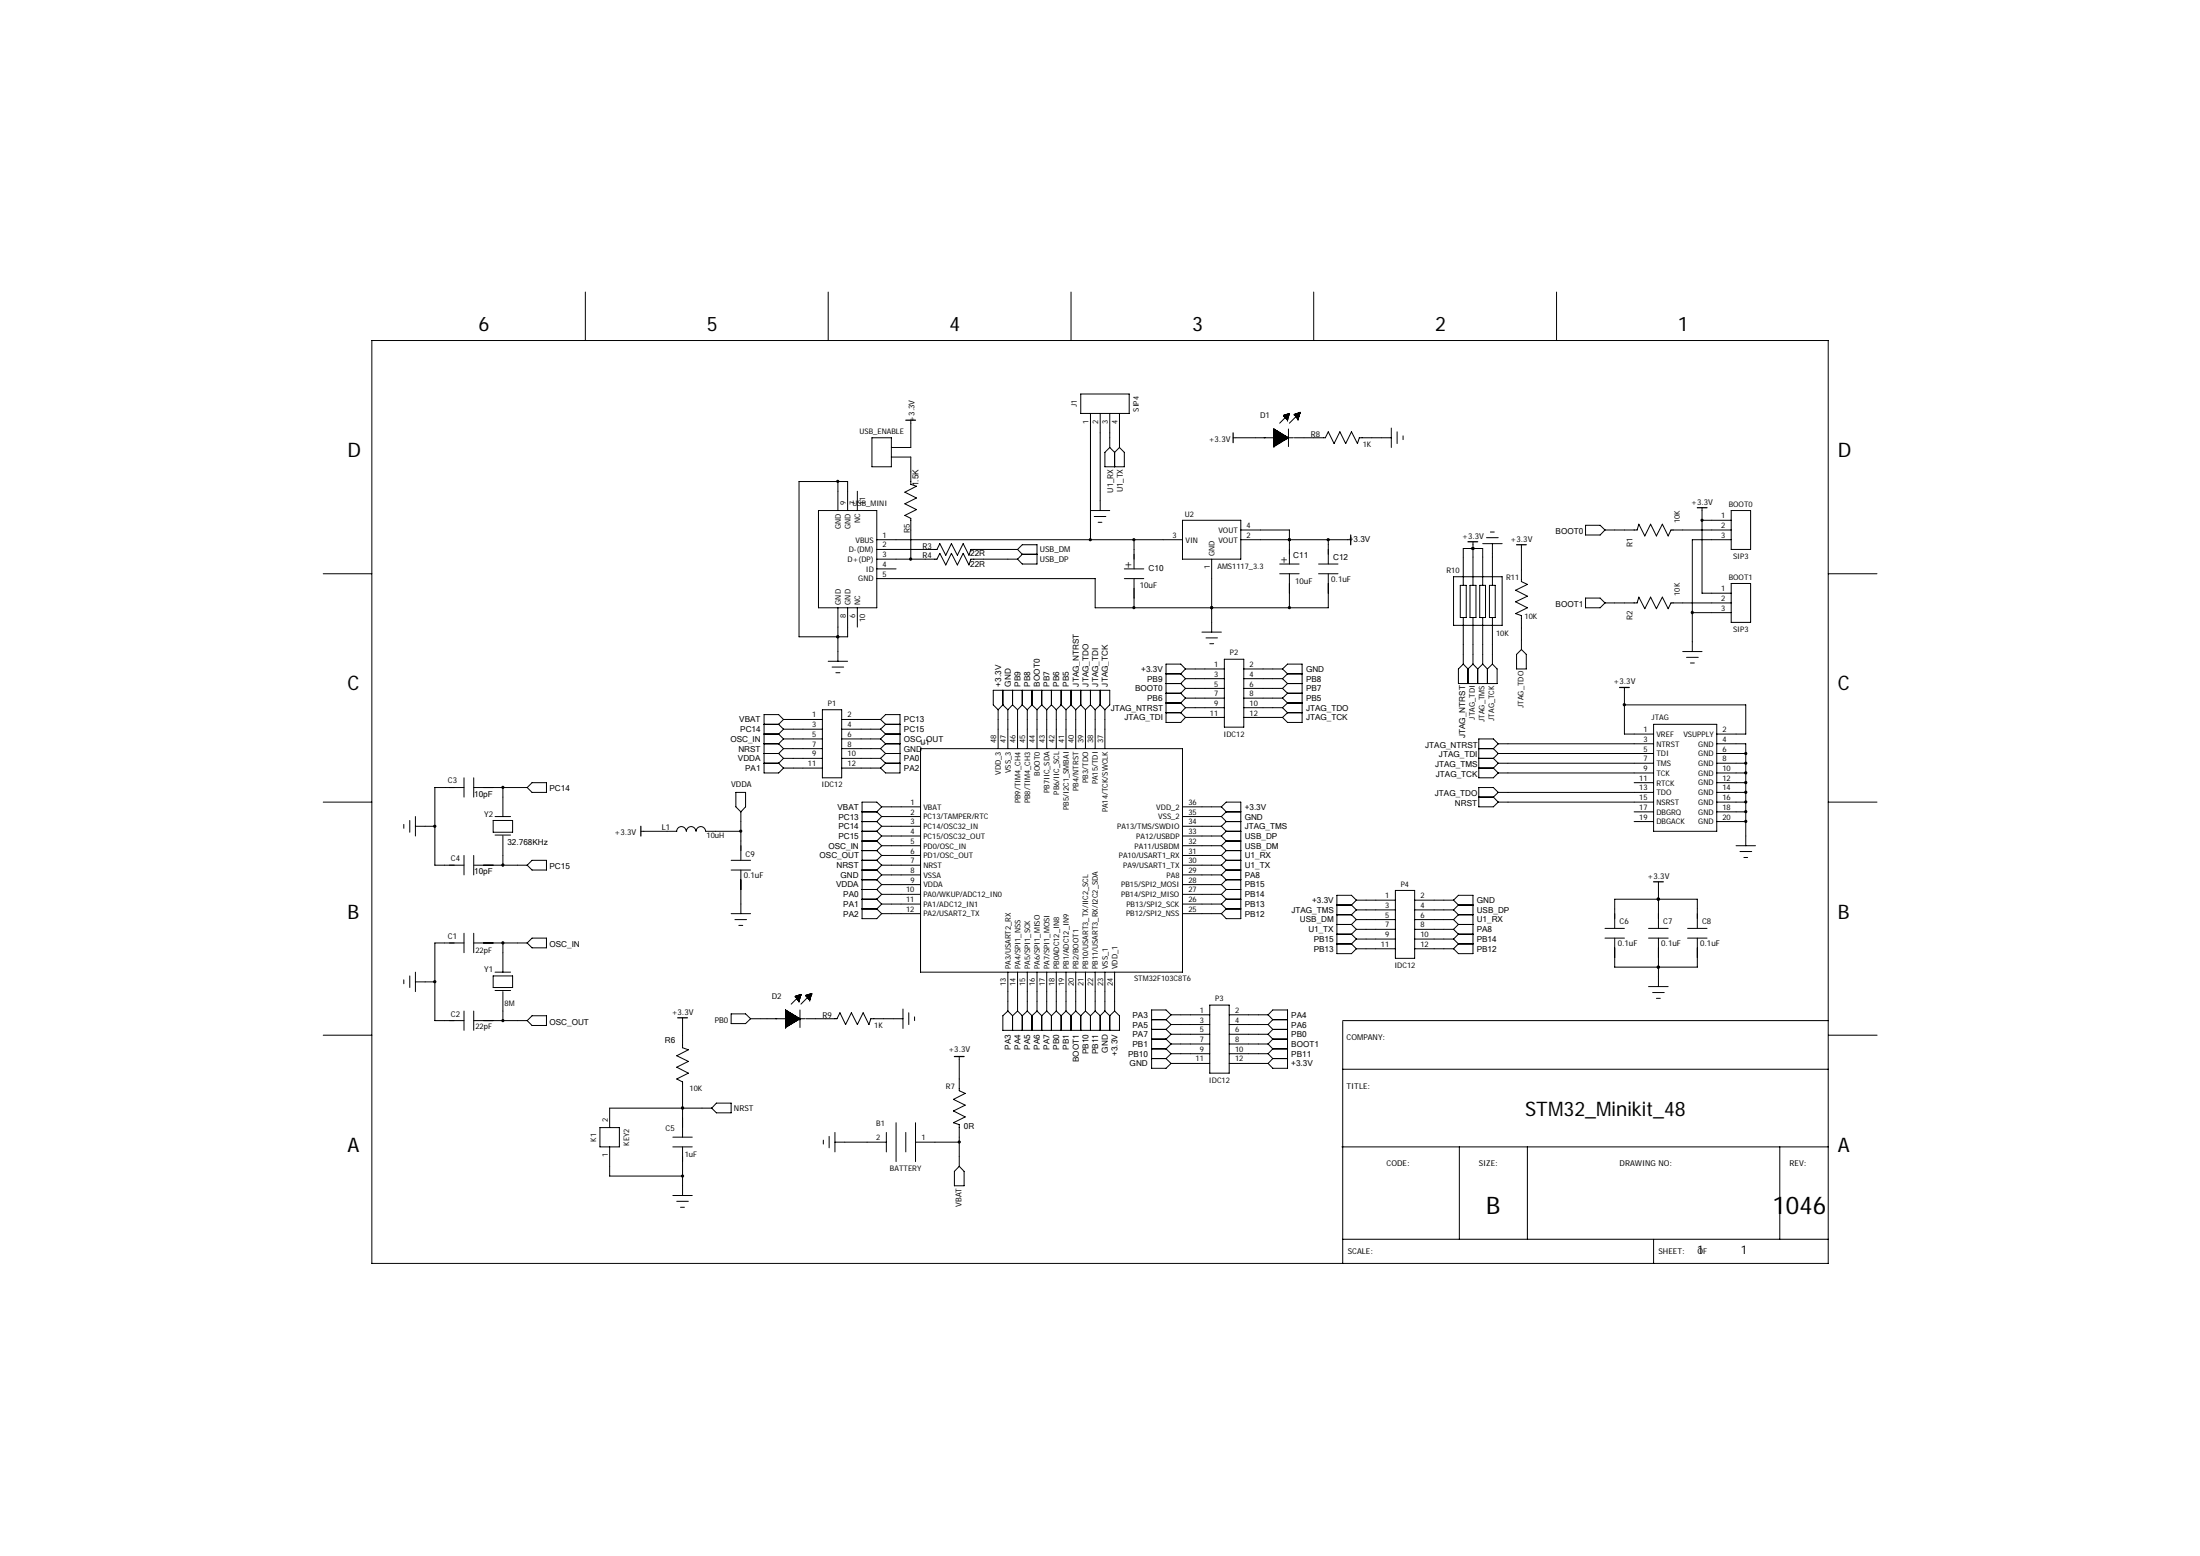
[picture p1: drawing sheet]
<svg xmlns="http://www.w3.org/2000/svg" width="297mm" height="210mm" viewBox="0 0 297 210" stroke-linecap="round" stroke-linejoin="round" font-family="sans-serif">
<g fill="none" stroke="#000" stroke-width=".14">
<path d="M79 39.4v6.6M111.8 39.4v6.6M144.6 39.4v6.6M177.4 39.4v6.6M210.2 39.4v6.6M50.2 46h196.6v124.5h-196.6zM117.7 59.1h2.7v3.9h-2.7zM123 56.7v3.7h-2.6M145.9 53.2h6.6v2.6h-6.6zM147.2 55.8v17M148.5 55.8v13.1M149.8 55.8v4.6"/>
<path d="M151.1 55.8v4.6M166.5 59.1h8.1M172 57.9h.1M172 57.9v2.4M172 60h.4M172 58.3h.7v1.6h-.7M172 59.7h.9M172 59.6h1.1M172 58.7h1.3v.8h-1.3M172 59.3h1.5M172 59.2h1.8M172 57.9l2 1.2"/>
<path d="M172 58.9h1.7M172 58.8h1.5M172 58.5h1.1M172 58.4h.9M172 58.1h.4M172 58h.2M172.1 58v2.2M172.3 58v2.1M172.4 58.1v1.9M172.5 58.2v1.7M172.8 58.4v1.4M172.9 58.4v1.3"/>
<path d="M173 58.5v1.1M173.2 58.6v.9M173.3 56h.1M173.3 56l.4 .6M173.3 56h.7M173.4 56.2h.6M173.4 56v.2M173.4 58.8v.6M173.5 56.3h.5M173.6 55.9v.5M173.6 58.8v.5M173.6 56.5h.3"/>
<path d="M173.7 58.9v.3M173.7 56.6l.1 .1M173.7 56.6h.2M173.8 56.7h.1M173.8 55.9v.8M173.8 59v.2M174 59.1h.1M174 55.8v.5M174 57.9v2.4M174 59.1l-2 1.2M174.1 55.9h-.4v.7M174.1 55.8h.1"/>
<path d="M174.1 55.8l-1.3 1.3M174.1 55.8l-.8 .2M174.1 55.8l-.3 .9M174.7 55.9h.1M174.7 59.1h4.2l.4-.8 .8 1.6 .8-1.6 .8 1.6 .8-1.6 .8 1.6 .2-.8h4.4M174.7 55.9h.8M174.7 55.9l.5 .6M174.8 56h.6M174.9 55.9v.2M174.9 56.2h.5M175 56.3h.4M175 55.8v.5"/>
<path d="M175.2 56.5h.1M175.2 56.5l.1 .1M175.3 56.6h.1M175.3 55.8v.8M175.4 55.8l-1.3 1.3M175.4 55.7v.5M175.5 55.8h-.3v.7M175.5 55.6h.1M175.5 55.6l-.8 .3M175.5 55.6l-.2 1M187.9 57.8v2.6M188.6 58.3v1.6"/>
<path d="M189.4 58.8v.5M43.6 77.4h6.6M110.5 68.9h7.9v13.1h-7.9zM113.1 65v3.9M114.4 68.9v-3.9h-6.5v20.9h6.5v-3.9M115.8 66.3v2.6M118.4 72.8h34.7M118.4 78.1h29.5v3.9h15.7M118.4 74.1h8.1l.4-.7 .8 1.5 .8-1.5 .8 1.5 .7-1.5 .8 1.5 .3-.8h6.3M118.4 76.8h2.6M118.4 75.5h8.1l.4-.8 .8 1.5 .8-1.5 .8 1.5 .7-1.5 .8 1.5 .3-.7h6.3M120.4 61.7h2.6v3.7l.7 .2-1.5 .8 1.5 .8-1.5 .8 1.5 .8-1.5 .8 .8 .4v5.5"/>
<path d="M137.4 74.1l.6-.6h2v2.6h-2l-.6-.6M137.4 74.1l.6 .7M138 74.8h2M138 74.8l-.6 .7M147.2 68.9h2.6M147.7 69.7h1.6M148.3 70.5h.5M149.8 60.4l-.6 .6v2h2.6v-2l-.7-.6M149.8 60.4l.7 .6M150.5 61v2M151.1 60.4l-.6 .6M151.8 76.8h2.6"/>
<path d="M151.8 78.1h2.6M153.1 72.8h6.6M153.1 72.8v4M153.1 78.1v3.9M159.7 70.2h7.8v5.3h-7.8zM163.6 75.5v9.8M167.5 71.5h6.6v4.6M167.5 72.8h14.9M172 60.3h.1M172 60.1h.2M172.8 77.4h2.6M172.8 76.1h2.6"/>
<path d="M174.1 77.4v4.6M178 77.4h2.7M178 76.1h2.7M179.3 77.4v4.6h-15.7M179.3 72.8v3.3M196.3 77.8h6.5v6.6h-6.5zM197.2 79h.8v4.3h-.8zM197.6 79v-5h2.6v5M198.5 79h.8v4.3h-.8zM198.9 73.1v5.9M199.8 79h.8v4.3h-.8zM200.2 73.4h2.6"/>
<path d="M200.7 72.6h1.6M201.1 79h.8v4.3h-.8zM201.2 71.8h.6M201.5 73.4v5.6M205.4 73.5v5l.8 .4-1.6 .8 1.6 .8-1.6 .7 1.6 .8-1.6 .8 .8 .3v4.6M214.1 70.9h1.9l.7 .6-.7 .7h-1.9zM216.7 71.5h4.3l.3-.8 .8 1.6 .8-1.6 .7 1.6 .8-1.6 .8 1.6 .4-.8h8.1M229.8 68.5v11.6h3.9M229.8 70.2h3.9M233.7 78.7h2.7v5.3h-2.7zM233.7 68.9h2.7v5.2h-2.7zM233.7 72.8h-5.2v15.1"/>
<path d="M246.8 77.4h6.6M103.2 97.7h1.9M103.2 99.1h1.9M105.1 97.7l.7 .7M105.1 99.1l.7 .6M105.8 97.1l-.7-.7h-1.9v7.9h1.9l.7-.6M105.8 97.1h5.2M105.8 98.4h5.2M105.8 99.7h5.2M105.8 97.1l-.7 .6M105.8 98.4l-.7 .7M105.8 99.7l-.7 .7"/>
<path d="M111 95.8h2.6v9.2h-2.6zM111.8 89.2h2.6M112.3 90h1.6M112.9 90.8h.5M113.1 82v7.2M113.6 97.1h5.3M113.6 98.4h5.3M113.6 99.7h5.3M115.8 82v2.6M118.9 97.1l.7-.7h1.9v7.9h-1.9l-.7-.6M118.9 97.1l.7 .6M118.9 98.4l.7 .7"/>
<path d="M118.9 99.7l.7 .7M119.6 97.7h1.9M119.6 99.1h1.9M119.6 97.7l-.7 .7M119.6 99.1l-.7 .6M134.8 95.8v5.2M134.8 95.8l-.7-.7v-1.9h15.7v1.9l-.6 .7M135.4 95.1l-.6 .7M135.4 93.2v1.9M135.4 95.1l.7 .7M136.1 95.8v5.2M136.7 95.1l-.6 .7"/>
<path d="M136.7 93.2v1.9M136.7 95.1l.7 .7M137.4 95.8v5.2M138 95.1l-.6 .7M138 93.2v1.9M138 95.1l.7 .7M138.7 95.8v5.2M139.3 95.1l-.6 .7M139.3 93.2v1.9M139.3 95.1l.7 .7M140 95.8v5.2M140.6 95.1l-.6 .7"/>
<path d="M140.6 93.2v1.9M140.6 95.1l.7 .7M141.3 95.8v5.2M142 95.1l-.7 .7M142 93.2v1.9M142 95.1l.6 .7M142.6 95.8v5.2M143.3 95.1l-.7 .7M143.3 93.2v1.9M143.3 95.1l.6 .7M143.9 95.8v5.2M144.6 93.2v1.9"/>
<path d="M144.6 95.1l-.7 .7M144.6 95.1l.6 .7M145.2 95.8v5.2M145.9 93.2v1.9M145.9 95.1l-.7 .7M145.9 95.1l.7 .7M146.6 95.8v5.2M147.2 93.2v1.9M147.2 95.1l-.6 .7M147.2 95.1l.7 .7M147.9 95.8v5.2M148.5 93.2v1.9"/>
<path d="M148.5 95.1l-.6 .7M148.5 95.1l.7 .7M149.2 95.8v5.2M157.4 90.9h2M157.4 92.2h2M157.4 93.6h2M157.4 94.9h2M157.4 96.2h2M159.4 90.9l.7 .7M159.4 92.2l.7 .7M159.4 93.6l.7 .6M159.4 94.9l.7 .6"/>
<path d="M159.4 96.2l.7 .6M160.1 90.3h5.2M160.1 91.6h5.2M160.1 92.9h5.2M160.1 94.2h5.2M160.1 95.5h5.2M160.1 96.8h5.2M160.1 90.3l-.7 .6M160.1 90.3l-.7-.7h-2v7.9h2l.7-.7M160.1 91.6l-.7 .6M160.1 92.9l-.7 .7M160.1 94.2l-.7 .7"/>
<path d="M160.1 95.5l-.7 .7M162.3 85.3h2.6M162.8 86.1h1.6M163.3 86.9h.6M163.6 82h.1M165.3 89h2.6v9.1h-2.6zM167.9 90.3h5.3M167.9 91.6h5.3M167.9 92.9h5.3M167.9 94.2h5.3M167.9 95.5h5.3M167.9 96.8h5.3"/>
<path d="M173.2 90.3l.6-.7h2v7.9h-2l-.6-.7M173.2 90.3l.6 .6M173.2 91.6l.6 .6M173.2 92.9l.6 .7M173.2 94.2l.6 .7M173.2 95.5l.6 .7M173.8 90.9h2M173.8 92.2h2M173.8 93.6h2M173.8 94.9h2M173.8 96.2h2M173.8 90.9l-.6 .7"/>
<path d="M173.8 92.2l-.6 .7M173.8 93.6l-.6 .6M173.8 94.9l-.6 .6M173.8 96.2l-.6 .6M197.6 83.3v6.3M197.6 89.6l-.7 .7v1.9h5.2v-1.9l-.6-.7M197.6 89.6l.6 .7M198.2 90.3v1.9M198.9 83.3v6.3M198.9 89.6l.6 .7M198.9 89.6l-.7 .7M199.5 90.3v1.9"/>
<path d="M200.2 83.3v6.3M200.2 89.6l.6 .7M200.2 89.6l-.7 .7M200.8 90.3v1.9M201.5 83.3v6.3M201.5 89.6l-.7 .7M205.4 87.7l.7 .6v2h-1.3v-2zM214.1 80.7h1.9l.7 .7-.7 .6h-1.9zM216.7 81.4h4.3l.3-.8 .8 1.5 .8-1.5 .7 1.5 .8-1.5 .8 1.5 .4-.7h8.1M219.3 92.8v6.3h4M219.3 95.1h16.4v4h-3.9M223.3 97.7h8.5v14.5h-8.5z"/>
<path d="M227.2 87.9h2.6M227.7 88.7h1.6M228.2 89.5h.6M228.5 82.7h5.2M43.6 108.2h6.6M54.5 111.3v.5M55.3 110.7v1.6M56.1 111.5h2.6M56.1 110.2v2.6M62.7 106.3h-4v10.5h4M62.7 105v2.6M62.7 115.4v2.7"/>
<path d="M64 116.8h7.2M64 105v2.6M64 115.4v2.7M64 106.3h7.2M66.6 110.7h2.6v1.6h-2.6zM66.8 110.2h2.1M66.8 112.7h2.1M67.9 106.3v3.9M67.9 112.8v4M71.2 116.8l.6-.7h2v1.3h-2zM71.8 105.6h2v1.3h-2l-.6-.6zM86.5 112.2h4.9"/>
<path d="M91.4 112.2a.64 .64 0 0 1 .6-.7 .64 .64 0 0 1 .6 .7M92.7 112.2a.64 .64 0 0 1 .6-.7 .64 .64 0 0 1 .7 .7M94 112.2a.64 .64 0 0 1 .6-.7 .64 .64 0 0 1 .7 .7M95.3 112.2h4.7M98.7 116.1h2.6M98.7 117.4h2.6M99.4 106.9h1.3v2l-.7 .7-.6-.7zM100 109.6v6.5M100 117.4v5.9M103.2 100.4h1.9M103.2 101.7h1.9M103.2 103h1.9"/>
<path d="M105.1 103l.7 .7M105.1 100.4l.7 .6M105.1 101.7l.7 .6M105.8 101h5.2M105.8 102.3h5.2M105.8 103.7h5.2M105.8 101l-.7 .7M105.8 102.3l-.7 .7M113.6 101h5.3M113.6 102.3h5.3M113.6 103.7h5.3M116.4 112.2h2"/>
<path d="M116.4 109.6h2M116.4 110.9h2M116.4 116.1h2M116.4 117.4h2M116.4 113.5h2M116.4 114.8h2M116.4 118.7h2M118.4 109.6l.6 .6M118.4 110.9l.6 .6M118.4 112.2l.6 .6M118.4 113.5l.6 .6M118.4 114.8l.6 .6"/>
<path d="M118.4 116.1l.6 .7M118.4 117.4l.6 .7M118.4 118.7l.6 .7M118.9 101l.7 .7M118.9 102.3l.7 .7M119 108.9l-.6-.7h-2v15.8h2l.6-.7M119 108.9h5.3M119 110.2h5.3M119 111.5h5.3M119 112.8h5.3M119 114.1h5.3M119 115.4h5.3"/>
<path d="M119 116.8h5.3M119 118.1h5.3M119 119.4h5.3M119 108.9l-.6 .7M119 110.2l-.6 .7M119 111.5l-.6 .7M119 112.8l-.6 .7M119 114.1l-.6 .7M119 115.4l-.6 .7M119 116.8l-.6 .6M119 118.1l-.6 .6M119 119.4l-.6 .6"/>
<path d="M119.6 100.4h1.9M119.6 101.7h1.9M119.6 103h1.9M119.6 100.4l-.7 .6M119.6 101.7l-.7 .6M119.6 103l-.7 .7M124.3 101h35.4v30.2h-35.4zM159.7 108.9h5.2M159.7 110.2h5.2M159.7 111.5h5.2M159.7 112.8h5.2M159.7 114.1h5.2"/>
<path d="M159.7 115.4h5.2M159.7 116.8h5.2M159.7 118.1h5.2M159.7 119.4h5.2M164.9 108.9l.7-.7h1.9v15.8h-1.9l-.7-.7M164.9 108.9l.7 .7M164.9 110.2l.7 .7M164.9 111.5l.7 .7M164.9 112.8l.7 .7M164.9 114.1l.7 .7M164.9 115.4l.7 .7M164.9 116.8l.7 .6"/>
<path d="M164.9 118.1l.7 .6M164.9 119.4l.7 .6M165.6 112.2h1.9M165.6 109.6h1.9M165.6 110.9h1.9M165.6 116.1h1.9M165.6 117.4h1.9M165.6 113.5h1.9M165.6 114.8h1.9M165.6 118.7h1.9M165.6 109.6l-.7 .6M165.6 110.9l-.7 .6"/>
<path d="M165.6 112.2l-.7 .6M165.6 113.5l-.7 .6M165.6 114.8l-.7 .6M165.6 116.1l-.7 .7M165.6 117.4l-.7 .7M165.6 118.7l-.7 .7M199.7 101h1.9M199.7 102.3h1.9M199.7 103.7h1.9M199.7 107.6h1.9M201.6 101l.7 .7M201.6 102.3l.7 .7"/>
<path d="M201.6 103.7l.7 .6M201.6 107.6l.7 .6M202.3 108.2h21M202.3 106.9l-.7-.6h-1.9v2.6h1.9l.7-.7M202.3 100.4h21M202.3 101.7h21M202.3 103h21M202.3 104.3h21M202.3 106.9h21M202.3 100.4l-.7-.7h-1.9v5.3h1.9l.7-.7M202.3 100.4l-.7 .6M202.3 101.7l-.7 .6"/>
<path d="M202.3 103l-.7 .7M202.3 106.9l-.7 .7M220.6 105.6h2.7M220.6 109.6h2.7M220.6 110.9h2.7M223.9 119v6.3M231.8 103h3.9M231.8 108.2h3.9M231.8 100.4h3.9v1.3M231.8 101.7h3.9M231.8 104.3h3.9M231.8 105.6h3.9"/>
<path d="M231.8 106.9h3.9M231.8 109.6h3.9M231.8 110.9h3.9M234.4 114.1h2.6M234.9 114.9h1.6M235.5 115.7h.5M235.7 101.7v2.6M235.7 104.3v9.8M246.8 108.2h6.6M43.6 139.7h6.6M54.5 132.2v.6M55.3 131.7v1.6"/>
<path d="M56.1 132.5h2.6M56.1 131.2v2.6M62.7 127.3h-4v10.4h4M62.7 125.9v2.7M62.7 136.4v2.6M64 137.7h7.2M64 127.3h7.2M64 125.9v2.7M64 136.4v2.6M66.6 131.7h2.6v1.6h-2.6zM66.8 131.2h2.1M66.8 133.7h2.1"/>
<path d="M67.9 127.3v3.9M67.9 133.8v3.9M71.8 126.6h2v1.3h-2l-.6-.6zM71.8 137.1h2v1.3h-2l-.6-.7zM92.2 137.4v4l.7 .3-1.5 .8 1.5 .7-1.5 .8 1.5 .8-1.5 .8 .8 .4v7.5M98.7 123.3h2.6M98.7 136.8h2l.6 .7-.6 .6h-2zM99.2 124.1h1.6M99.8 124.9h.5M101.3 137.5h7.4M106.1 138.7h.1M106.1 136.3h.1"/>
<path d="M106.1 136.9h1M106.1 136.7h.6v1.6h-.6M106.1 136.3v2.4M106.1 138.5h.2M106.1 138.4h.4M106.1 138.1h.8M106.1 138h1M106.1 137.1h1.3v.8h-1.3M106.1 137.6h1.7M106.1 136.3l1.9 1.2M106.1 137.4h1.7M106.1 137.2h1.5"/>
<path d="M106.1 136.8h.8M106.1 136.5h.4M106.1 136.4h.2M106.2 136.4v2.2M106.3 136.4v2.1M106.4 136.5v1.9M106.6 136.6v1.7M106.8 136.8v1.4M107 136.8v1.3M107.1 136.9v1.1M107.2 137v.9M107.4 134.5h.1"/>
<path d="M107.4 134.5l.4 .5M107.4 134.5h.7M107.4 134.6h.7M107.5 134.4v.2M107.5 137.2v.6M107.5 134.7h.5M107.6 137.2v.5h-1.5M107.6 134.3v.5M107.7 134.9h.3M107.8 137.3v.3M107.8 135l.1 .1M107.8 135h.1"/>
<path d="M107.9 135.1h.1M107.9 134.3v.8M107.9 137.4v.2M108 137.5h.1M108 134.2v.5M108 136.3v2.4M108 137.5l-1.9 1.2M108.1 134.3h-.3v.7M108.1 134.2h.1M108.1 134.2l-1.3 1.3M108.1 134.2l-.7 .3M108.1 134.2l-.2 .9"/>
<path d="M108.8 134.3h.1M108.8 137.5h4.2l.4-.8 .8 1.6 .8-1.6 .8 1.6 .7-1.6 .8 1.6 .3-.8h4.3M108.8 134.3h.7M108.8 134.3l.4 .6M108.9 134.5h.6M108.9 134.3v.2M109 134.6h.4M109.1 134.2v.5M109.1 134.7h.3M109.2 134.9h.2M109.2 134.9l.1 .1M109.3 135h.1"/>
<path d="M109.3 134.2v.8M109.4 134.2l-1.3 1.3M109.4 134.1v.5M109.6 134.2h-.4v.7M109.6 134.1h.1M109.6 134.1l-.8 .2M109.6 134.1l-.3 .9M116.4 120h2M116.4 121.3h2M116.4 122.7h2M118.4 120l.6 .7M118.4 121.3l.6 .7"/>
<path d="M118.4 122.7l.6 .6M119 120.7h5.3M119 122h5.3M119 123.3h5.3M119 120.7l-.6 .6M119 122l-.6 .7M121.9 136.2v2.6M122.7 136.7v1.6M123.5 137.2v.5M136.1 131.2v5.2M136.1 136.4l-.7 .7v1.9h15.7v-1.9l-.6-.7M136.1 136.4l.6 .7"/>
<path d="M136.7 137.1v1.9M137.4 131.2v5.2M137.4 136.4l.6 .7M137.4 136.4l-.7 .7M138 137.1v1.9M138.7 131.2v5.2M138.7 136.4l.6 .7M138.7 136.4l-.7 .7M139.3 137.1v1.9M140 131.2v5.2M140 136.4l.6 .7M140 136.4l-.7 .7"/>
<path d="M140.6 137.1v1.9M141.3 131.2v5.2M141.3 136.4l.7 .7M141.3 136.4l-.7 .7M142 137.1v1.9M142.6 131.2v5.2M142.6 136.4l.7 .7M142.6 136.4l-.6 .7M143.3 137.1v1.9M143.9 131.2v5.2M143.9 136.4l.7 .7M143.9 136.4l-.6 .7"/>
<path d="M144.6 137.1v1.9M145.2 131.2v5.2M145.2 136.4l-.6 .7M145.2 136.4l.7 .7M145.9 137.1v1.9M146.6 131.2v5.2M146.6 136.4l-.7 .7M146.6 136.4l.6 .7M147.2 137.1v1.9M147.9 131.2v5.2M147.9 136.4l-.7 .7M147.9 136.4l.6 .7"/>
<path d="M148.5 137.1v1.9M149.2 131.2v5.2M149.2 136.4l-.7 .7M149.2 136.4l.6 .7M149.8 137.1v1.9M150.5 131.2v5.2M150.5 136.4l-.7 .7M155.5 137.6h1.9M155.5 138.9h1.9M157.4 137.6l.7 .7M157.4 138.9l.7 .7M158.1 136.9h5.2"/>
<path d="M158.1 138.3h5.2M158.1 139.6h5.2M158.1 136.9l-.7-.6h-1.9v7.9h1.9l.7-.7M158.1 136.9l-.7 .7M158.1 138.3l-.7 .6M158.1 139.6l-.7 .6M159.7 120.7h5.2M159.7 122h5.2M159.7 123.3h5.2M163.3 135.6h2.7v9.2h-2.7zM164.9 120.7l.7 .6M164.9 122l.7 .7"/>
<path d="M165.6 120h1.9M165.6 121.3h1.9M165.6 122.7h1.9M165.6 120l-.7 .7M165.6 121.3l-.7 .7M165.6 122.7l-.7 .6M166 136.9h5.2M166 138.3h5.2M166 139.6h5.2M171.2 136.9l.6-.6h2v7.9h-2l-.6-.7M171.2 136.9l.6 .7M171.2 138.3l.6 .6"/>
<path d="M171.2 139.6l.6 .6M171.8 137.6h2M171.8 138.9h2M171.8 137.6l-.6 .7M171.8 138.9l-.6 .7M180.5 122.1h2M180.5 123.4h2M180.5 124.8h2M180.5 126.1h2M180.5 127.4h2M181.3 137.9v32.6M181.3 137.7h65.5"/>
<path d="M182.5 122.1l.6 .7M182.5 123.4l.6 .7M182.5 124.8l.6 .6M182.5 126.1l.6 .6M182.5 127.4l.6 .6M183.1 121.5h5.3M183.1 122.8h5.3M183.1 124.1h5.3M183.1 125.4h5.3M183.1 126.7h5.3M183.1 128h5.3M183.1 121.5l-.6-.7h-2v7.9h2l.6-.7"/>
<path d="M183.1 121.5l-.6 .6M183.1 122.8l-.6 .6M183.1 124.1l-.6 .7M183.1 125.4l-.6 .7M183.1 126.7l-.6 .7M188.4 120.2h2.6v9.1h-2.6zM191 121.5h5.3M191 122.8h5.3M191 124.1h5.3M191 125.4h5.3M191 126.7h5.3M191 128h5.3"/>
<path d="M196.3 121.5l.6-.7h2v7.9h-2l-.6-.7M196.3 121.5l.6 .6M196.3 122.8l.6 .6M196.3 124.1l.6 .7M196.3 125.4l.6 .7M196.3 126.7l.6 .7M196.9 122.1h2M196.9 123.4h2M196.9 122.1l-.6 .7M196.9 124.8h2M196.9 123.4l-.6 .7M196.9 126.1h2"/>
<path d="M196.9 124.8l-.6 .6M196.9 127.4h2M196.9 126.1l-.6 .6M196.9 127.4l-.6 .6M216.7 125.3h2.6M216.7 126.6h2.6M218 126.6v3.9h11.2v-3.9M218 125.3v-4h11.2v4M222.6 125.3h2.6M222.6 126.6h2.6M222.6 133.1h2.6M223.1 133.9h1.6"/>
<path d="M223.6 134.7h.6M223.9 126.6v6.5M227.9 125.3h2.6M227.9 126.6h2.6M246.9 139.7h6.5M81 152.2h2.6v2.6h-2.6zM82.3 154.8v3.9h9.9M90.8 154.8h2.7M90.8 153.5h2.7M92.2 154.8v6.5M96.1 149.5h-13.8v2.7M96.7 148.9h2v1.3h-2l-.6-.7z"/>
<path d="M111.2 153.9v.5M111.9 153.4v1.5M112.7 154.1h7M112.7 152.8v2.6M119.7 152.8v2.6M121 151.5v5.3M122.3 152.8v2.6M123.6 151.5v5.3M123.6 154.1h5.9M129.5 142.6v4.6l.8 .4-1.6 .8 1.6 .7-1.6 .8 1.6 .8-1.6 .8 .8 .3v5.6M129.5 157.4l.7 .7v1.9h-1.3v-1.9zM155.5 140.2h1.9"/>
<path d="M155.5 141.5h1.9M155.5 142.9h1.9M157.4 140.2l.7 .7M157.4 141.5l.7 .7M157.4 142.9l.7 .6M158.1 140.9h5.2M158.1 142.2h5.2M158.1 143.5h5.2M158.1 140.9l-.7 .6M158.1 142.2l-.7 .7M166 140.9h5.2M166 142.2h5.2"/>
<path d="M166 143.5h5.2M171.2 140.9l.6 .6M171.2 142.2l.6 .7M171.8 140.2h2M171.8 141.5h2M171.8 140.2l-.6 .7M171.8 142.9h2M171.8 141.5l-.6 .7M171.8 142.9l-.6 .6M181.2 154.8h65.6M181.3 144.3h65.5M197 154.8v12.4"/>
<path d="M206.2 154.8v12.4M240.3 154.8v12.4M90.8 161.3h2.7M91.4 162.1h1.5M91.9 162.9h.5M181.3 167.2h65.5M223.3 167.2v3.3"/>
</g>
<path d="M122.3 56.7h1.3M166.5 58.4v1.3M182.4 72.2v1.3M198.2 73.1h1.3M204.8 73.5h1.3M229.2 68.5h1.3M218.7 92.8h1.3M86.5 111.5v1.3M223.3 119h1.3M91.5 137.4h1.3M128.9 142.6h1.3" fill="none" stroke="#000" stroke-width=".17"/>
<g fill="#000" stroke="#000" stroke-width=".14">
<path d="M122.8 75.3h.3v.3h-.3z" fill-rule="evenodd"/>
<path d="M174 72.7h.2v.2h-.2z" fill-rule="evenodd"/>
<path d="M174 72.7h.2v.2h-.2z" fill-rule="evenodd"/>
<path d="M179.2 72.7h.2v.2h-.2z" fill-rule="evenodd"/>
<path d="M198.8 73.9h.2v.2h-.2z" fill-rule="evenodd"/>
<path d="M198.8 73.9h.2v.2h-.2z" fill-rule="evenodd"/>
<path d="M229.7 70.1h.2v.2h-.2z" fill-rule="evenodd"/>
<path d="M174 81.9h.2v.2h-.2z" fill-rule="evenodd"/>
<path d="M219.2 95h.2v.2h-.2z" fill-rule="evenodd"/>
<path d="M228.4 82.6h.2v.2h-.2z" fill-rule="evenodd"/>
<path d="M58.6 111.4h.2v.2h-.2z" fill-rule="evenodd"/>
<path d="M67.8 116.6h.2v.3h-.2z" fill-rule="evenodd"/>
<path d="M235.6 104.2h.2v.2h-.2z" fill-rule="evenodd"/>
<path d="M235.6 105.5h.2v.2h-.2z" fill-rule="evenodd"/>
<path d="M235.6 106.8h.2v.2h-.2z" fill-rule="evenodd"/>
<path d="M235.6 108.1h.2v.2h-.2z" fill-rule="evenodd"/>
<path d="M235.6 109.4h.2v.2h-.2z" fill-rule="evenodd"/>
<path d="M235.6 110.7h.2v.2h-.2z" fill-rule="evenodd"/>
<path d="M235.6 101.6h.2v.2h-.2z" fill-rule="evenodd"/>
<path d="M235.6 102.9h.2v.2h-.2z" fill-rule="evenodd"/>
<path d="M58.6 132.4h.2v.2h-.2z" fill-rule="evenodd"/>
<path d="M67.8 127.1h.2v.2h-.2z" fill-rule="evenodd"/>
<path d="M223.8 130.4h.2v.2h-.2z" fill-rule="evenodd"/>
<path d="M223.8 121.2h.2v.2h-.2z" fill-rule="evenodd"/>
<path d="M223.8 121.2h.2v.2h-.2z" fill-rule="evenodd"/>
<path d="M223.8 130.4h.2v.2h-.2z" fill-rule="evenodd"/>
<circle cx="113.1" cy="65" r=".15"/>
<circle cx="147.2" cy="72.8" r=".15"/>
<circle cx="153.1" cy="72.8" r=".15"/>
<circle cx="113.1" cy="85.9" r=".15"/>
<circle cx="153.1" cy="82" r=".15"/>
<circle cx="163.6" cy="82" r=".15"/>
<circle cx="67.9" cy="106.3" r=".15"/>
<circle cx="100" cy="112.2" r=".15"/>
<circle cx="67.9" cy="137.7" r=".15"/>
<circle cx="92.2" cy="158.7" r=".15"/>
<circle cx="92.2" cy="149.5" r=".15"/>
<circle cx="129.5" cy="154.1" r=".15"/>
</g>
<g font-size="3.3">
<text x="200.7" y="163.9">B</text>
<text x="239.3" y="163.9">1046</text>
</g>
<g font-size="2.7">
<text x="64.6" y="44.6">6</text>
<text x="95.4" y="44.6">5</text>
<text x="128.2" y="44.6">4</text>
<text x="161" y="44.6">3</text>
<text x="193.8" y="44.6">2</text>
<text x="226.5" y="44.6">1</text>
<text x="46.9" y="61.7">D</text>
<text x="248.2" y="61.7">D</text>
<text x="46.9" y="93.2">C</text>
<text x="248.2" y="93.2">C</text>
<text x="46.9" y="124">B</text>
<text x="248.2" y="124">B</text>
<text x="46.9" y="155.4">A</text>
<text x="205.9" y="150.6">STM32_Minikit_48</text>
<text x="248.2" y="155.4">A</text>
</g>
<g font-size="1.6">
<text x="151.8" y="76.6">+</text>
<text x="172.8" y="76">+</text>
<text x="229.2" y="169.2">1</text>
<text x="235.1" y="169.2">1</text>
</g>
<g font-size="1.1">
<text x="123.5" y="56.9" transform="rotate(-90 123.5 56.9)">+3.3V</text>
<text x="163.2" y="59.6">+3.3V</text>
<text x="170.1" y="56.5">D1</text>
<text x="177" y="58.9">R8</text>
<text x="124" y="65.6" transform="rotate(-90 124 65.6)">1.5K</text>
<text x="122.8" y="71.9" transform="rotate(-90 122.8 71.9)">R5</text>
<text x="150.3" y="66.5" transform="rotate(-90 150.3 66.5)">U1_RX</text>
<text x="151.6" y="66.4" transform="rotate(-90 151.6 66.4)">U1_TX</text>
<text x="228.3" y="68.1">+3.3V</text>
<text x="124.6" y="74">R3</text>
<text x="124.6" y="75.3">R4</text>
<text x="131" y="75.1">22R</text>
<text x="131" y="76.5">22R</text>
<text x="140.4" y="74.5">USB_DM</text>
<text x="140.4" y="75.9">USB_DP</text>
<text x="155.1" y="77">C10</text>
<text x="174.6" y="75.3">C11</text>
<text x="180" y="75.6">C12</text>
<text x="182.1" y="73.1">+3.3V</text>
<text x="197.4" y="72.7">+3.3V</text>
<text x="204" y="73.1">+3.3V</text>
<text x="210" y="72.1">BOOT0</text>
<text x="220.4" y="73.9" transform="rotate(-90 220.4 73.9)">R1</text>
<text x="153.9" y="79.4">10uF</text>
<text x="174.9" y="78.8">10uF</text>
<text x="179.7" y="78.5">0.1uF</text>
<text x="210" y="81.9">BOOT1</text>
<text x="220.4" y="83.7" transform="rotate(-90 220.4 83.7)">R2</text>
<text x="135.2" y="92.6" transform="rotate(-90 135.2 92.6)">+3.3V</text>
<text x="136.5" y="92.6" transform="rotate(-90 136.5 92.6)">GND</text>
<text x="137.8" y="92.6" transform="rotate(-90 137.8 92.6)">PB9</text>
<text x="139.1" y="92.6" transform="rotate(-90 139.1 92.6)">PB8</text>
<text x="140.4" y="92.6" transform="rotate(-90 140.4 92.6)">BOOT0</text>
<text x="141.7" y="92.6" transform="rotate(-90 141.7 92.6)">PB7</text>
<text x="143" y="92.6" transform="rotate(-90 143 92.6)">PB6</text>
<text x="144.3" y="92.6" transform="rotate(-90 144.3 92.6)">PB5</text>
<text x="145.6" y="92.6" transform="rotate(-90 145.6 92.6)">JTAG_NTRST</text>
<text x="147" y="92.6" transform="rotate(-90 147 92.6)">JTAG_TDO</text>
<text x="148.3" y="92.6" transform="rotate(-90 148.3 92.6)">JTAG_TDI</text>
<text x="149.6" y="92.6" transform="rotate(-90 149.6 92.6)">JTAG_TCK</text>
<text x="150" y="95.9">JTAG_NTRST</text>
<text x="153.3" y="93.3">BOOT0</text>
<text x="154.1" y="90.7">+3.3V</text>
<text x="154.9" y="92">PB9</text>
<text x="154.9" y="94.6">PB6</text>
<text x="176.3" y="90.7">GND</text>
<text x="176.3" y="92">PB8</text>
<text x="176.3" y="93.3">PB7</text>
<text x="176.3" y="94.6">PB5</text>
<text x="176.3" y="95.9">JTAG_TDO</text>
<text x="217.9" y="92.4">+3.3V</text>
<text x="98.6" y="100.1">OSC_IN</text>
<text x="99.7" y="101.4">NRST</text>
<text x="99.8" y="97.5">VBAT</text>
<text x="99.9" y="98.8">PC14</text>
<text x="122" y="97.5">PC13</text>
<text x="122" y="98.8">PC15</text>
<text x="122" y="100.1">OSC_OUT</text>
<text x="122" y="101.4">GND</text>
<text x="151.8" y="97.2">JTAG_TDI</text>
<text x="176.3" y="97.2">JTAG_TCK</text>
<text x="192.4" y="100.9">JTAG_NTRST</text>
<text x="197.8" y="99.7" transform="rotate(-90 197.8 99.7)">JTAG_NTRST</text>
<text x="60.5" y="105.7">C3</text>
<text x="64" y="107.6">10pF</text>
<text x="74.2" y="106.8">PC14</text>
<text x="98.7" y="106.2">VDDA</text>
<text x="99.6" y="102.7">VDDA</text>
<text x="100.6" y="104">PA1</text>
<text x="122" y="102.7">PA0</text>
<text x="122" y="104">PA2</text>
<text x="193.7" y="107.5">JTAG_TDO</text>
<text x="193.8" y="103.5">JTAG_TMS</text>
<text x="193.9" y="104.8">JTAG_TCK</text>
<text x="194.3" y="102.2">JTAG_TDI</text>
<text x="65.4" y="110.3">Y2</text>
<text x="83" y="112.7">+3.3V</text>
<text x="89.3" y="112">L1</text>
<text x="113.1" y="109.3">VBAT</text>
<text x="113.2" y="110.6">PC13</text>
<text x="113.2" y="111.9">PC14</text>
<text x="113.2" y="113.2">PC15</text>
<text x="168.1" y="109.3">+3.3V</text>
<text x="168.1" y="110.6">GND</text>
<text x="168.1" y="111.9">JTAG_TMS</text>
<text x="168.1" y="113.2">USB_DP</text>
<text x="196.4" y="108.8">NRST</text>
<text x="60.9" y="116.2">C4</text>
<text x="64" y="117.9">10pF</text>
<text x="68.5" y="114">32.768KHz</text>
<text x="74.2" y="117.3">PC15</text>
<text x="100.4" y="118.5">0.1uF</text>
<text x="100.7" y="115.6">C9</text>
<text x="110.7" y="115.8">OSC_OUT</text>
<text x="111.9" y="114.5">OSC_IN</text>
<text x="112.9" y="119.8">VDDA</text>
<text x="112.9" y="117.2">NRST</text>
<text x="113.5" y="118.4">GND</text>
<text x="168.1" y="114.5">USB_DM</text>
<text x="168.1" y="115.8">U1_RX</text>
<text x="168.1" y="117.2">U1_TX</text>
<text x="168.1" y="118.4">PA8</text>
<text x="168.1" y="119.8">PB15</text>
<text x="222.5" y="118.6">+3.3V</text>
<text x="113.9" y="121.1">PA0</text>
<text x="113.9" y="122.4">PA1</text>
<text x="113.9" y="123.7">PA2</text>
<text x="168.1" y="121.1">PB14</text>
<text x="168.1" y="122.4">PB13</text>
<text x="168.1" y="123.7">PB12</text>
<text x="174.4" y="123.2">JTAG_TMS</text>
<text x="175.5" y="124.5">USB_DM</text>
<text x="176.7" y="125.8">U1_TX</text>
<text x="177.2" y="121.9">+3.3V</text>
<text x="199.4" y="121.9">GND</text>
<text x="199.4" y="123.2">USB_DP</text>
<text x="199.4" y="124.5">U1_RX</text>
<text x="199.4" y="125.8">PA8</text>
<text x="218.7" y="124.8">C6</text>
<text x="224.6" y="124.8">C7</text>
<text x="229.8" y="124.8">C8</text>
<text x="60.5" y="126.7">C1</text>
<text x="65.4" y="131.2">Y1</text>
<text x="74.2" y="127.8">OSC_IN</text>
<text x="177.4" y="127.1">PB15</text>
<text x="177.4" y="128.4">PB13</text>
<text x="199.4" y="127.1">PB14</text>
<text x="199.4" y="128.4">PB12</text>
<text x="218.4" y="127.7">0.1uF</text>
<text x="224.3" y="127.7">0.1uF</text>
<text x="229.5" y="127.7">0.1uF</text>
<text x="60.9" y="137.2">C2</text>
<text x="90.7" y="136.9">+3.3V</text>
<text x="96.5" y="138">PB0</text>
<text x="104.2" y="134.9">D2</text>
<text x="111.1" y="137.4">R9</text>
<text x="152.9" y="137.4">PA3</text>
<text x="174.3" y="137.4">PA4</text>
<text x="74.2" y="138.3">OSC_OUT</text>
<text x="89.8" y="140.8">R6</text>
<text x="128.1" y="142">+3.3V</text>
<text x="136.5" y="141.7" transform="rotate(-90 136.5 141.7)">PA3</text>
<text x="137.8" y="141.7" transform="rotate(-90 137.8 141.7)">PA4</text>
<text x="139.1" y="141.7" transform="rotate(-90 139.1 141.7)">PA5</text>
<text x="140.4" y="141.7" transform="rotate(-90 140.4 141.7)">PA6</text>
<text x="141.7" y="141.7" transform="rotate(-90 141.7 141.7)">PA7</text>
<text x="143" y="141.7" transform="rotate(-90 143 141.7)">PB0</text>
<text x="144.3" y="141.7" transform="rotate(-90 144.3 141.7)">PB1</text>
<text x="145.6" y="143.3" transform="rotate(-90 145.6 143.3)">BOOT1</text>
<text x="147" y="142.3" transform="rotate(-90 147 142.3)">PB10</text>
<text x="148.3" y="142.3" transform="rotate(-90 148.3 142.3)">PB11</text>
<text x="149.6" y="142" transform="rotate(-90 149.6 142)">GND</text>
<text x="150.9" y="142.5" transform="rotate(-90 150.9 142.5)">+3.3V</text>
<text x="152.3" y="142.6">PB10</text>
<text x="152.5" y="143.9">GND</text>
<text x="152.9" y="138.7">PA5</text>
<text x="152.9" y="140">PA7</text>
<text x="152.9" y="141.3">PB1</text>
<text x="174.3" y="138.7">PA6</text>
<text x="174.3" y="140">PB0</text>
<text x="174.3" y="141.3">BOOT1</text>
<text x="174.3" y="142.6">PB11</text>
<text x="174.3" y="143.9">+3.3V</text>
<text x="181.8" y="140.4">COMPANY:</text>
<text x="99.1" y="149.9">NRST</text>
<text x="181.8" y="146.9">TITLE:</text>
<text x="89.9" y="152.6">C5</text>
<text x="130.1" y="152.3">0R</text>
<text x="187.2" y="157.4">CODE:</text>
<text x="199.7" y="157.4">SIZE:</text>
<text x="218.7" y="157.4">DRAWING NO:</text>
<text x="241.6" y="157.4">REV:</text>
<text x="129.8" y="162.9" transform="rotate(-90 129.8 162.9)">VBAT</text>
<text x="182" y="169.2">SCALE:</text>
<text x="223.9" y="169.2">SHEET:</text>
<text x="229.2" y="169.2">OF</text>
</g>
<g font-size="1">
<text x="116" y="58.5">USB_ENABLE</text>
<text x="145.4" y="55" transform="rotate(-90 145.4 55)">J1</text>
<text x="147" y="57.2" transform="rotate(-90 147 57.2)">1</text>
<text x="148.3" y="57.2" transform="rotate(-90 148.3 57.2)">2</text>
<text x="149.6" y="57.2" transform="rotate(-90 149.6 57.2)">3</text>
<text x="150.9" y="57.2" transform="rotate(-90 150.9 57.2)">4</text>
<text x="153.8" y="55.5" transform="rotate(-90 153.8 55.5)">SIP4</text>
<text x="184" y="60.4">1K</text>
<text x="113.5" y="71.4" transform="rotate(-90 113.5 71.4)">GND</text>
<text x="114.2" y="68.1" transform="rotate(-90 114.2 68.1)">9</text>
<text x="114.8" y="71.4" transform="rotate(-90 114.8 71.4)">GND</text>
<text x="115.1" y="68.2">USB_MINI</text>
<text x="115.5" y="68.1" transform="rotate(-90 115.5 68.1)">7</text>
<text x="116.1" y="70.6" transform="rotate(-90 116.1 70.6)">NC</text>
<text x="116.8" y="68.1" transform="rotate(-90 116.8 68.1)">11</text>
<text x="160" y="69.8">U2</text>
<text x="164.5" y="71.9">VOUT</text>
<text x="168.3" y="71.3">4</text>
<text x="226.8" y="70.6" transform="rotate(-90 226.8 70.6)">10K</text>
<text x="232.4" y="70">1</text>
<text x="232.4" y="71.3">2</text>
<text x="233.4" y="68.4">BOOT0</text>
<text x="114.4" y="75.8">D+(DP)</text>
<text x="114.6" y="74.5">D-(DM)</text>
<text x="115.5" y="73.2">VBUS</text>
<text x="116.9" y="77.2">ID</text>
<text x="119.2" y="72.6">1</text>
<text x="119.2" y="73.9">2</text>
<text x="119.2" y="75.2">3</text>
<text x="119.2" y="76.5">4</text>
<text x="119.2" y="77.8">5</text>
<text x="158.3" y="72.6">3</text>
<text x="160.1" y="73.2">VIN</text>
<text x="163.3" y="76.8" transform="rotate(-90 163.3 76.8)">1</text>
<text x="164" y="75.1" transform="rotate(-90 164 75.1)">GND</text>
<text x="164.4" y="76.8">AMS1117_3.3</text>
<text x="164.5" y="73.2">VOUT</text>
<text x="168.3" y="72.6">2</text>
<text x="195.3" y="77.3">R10</text>
<text x="232.4" y="72.6">3</text>
<text x="234" y="75.5">SIP3</text>
<text x="113.5" y="81.6" transform="rotate(-90 113.5 81.6)">GND</text>
<text x="114.2" y="83.4" transform="rotate(-90 114.2 83.4)">8</text>
<text x="114.8" y="81.6" transform="rotate(-90 114.8 81.6)">GND</text>
<text x="115.5" y="83.4" transform="rotate(-90 115.5 83.4)">6</text>
<text x="115.9" y="78.5">GND</text>
<text x="116.1" y="81.6" transform="rotate(-90 116.1 81.6)">NC</text>
<text x="116.8" y="83.9" transform="rotate(-90 116.8 83.9)">10</text>
<text x="203.3" y="78.2">R11</text>
<text x="205.8" y="83.6">10K</text>
<text x="226.8" y="80.4" transform="rotate(-90 226.8 80.4)">10K</text>
<text x="232.4" y="79.8">1</text>
<text x="232.4" y="81.1">2</text>
<text x="232.4" y="82.4">3</text>
<text x="233.4" y="78.2">BOOT1</text>
<text x="166" y="88.4">P2</text>
<text x="202" y="85.9">10K</text>
<text x="234" y="85.3">SIP3</text>
<text x="111.8" y="95.3">P1</text>
<text x="163.9" y="90">1</text>
<text x="163.9" y="91.3">3</text>
<text x="163.9" y="92.6">5</text>
<text x="163.9" y="94">7</text>
<text x="163.9" y="95.3">9</text>
<text x="168.7" y="90">2</text>
<text x="168.7" y="91.3">4</text>
<text x="168.7" y="92.6">6</text>
<text x="168.7" y="94">8</text>
<text x="168.7" y="95.3">10</text>
<text x="205.7" y="95.5" transform="rotate(-90 205.7 95.5)">JTAG_TDO</text>
<text x="109.7" y="96.8">1</text>
<text x="109.7" y="98.1">3</text>
<text x="109.7" y="99.4">5</text>
<text x="109.7" y="100.8">7</text>
<text x="114.4" y="96.8">2</text>
<text x="114.4" y="98.1">4</text>
<text x="114.4" y="99.4">6</text>
<text x="114.4" y="100.8">8</text>
<text x="124.3" y="100.5">U1</text>
<text x="134.5" y="100.2" transform="rotate(-90 134.5 100.2)">48</text>
<text x="135.8" y="100.2" transform="rotate(-90 135.8 100.2)">47</text>
<text x="137.1" y="100.2" transform="rotate(-90 137.1 100.2)">46</text>
<text x="138.4" y="100.2" transform="rotate(-90 138.4 100.2)">45</text>
<text x="139.7" y="100.2" transform="rotate(-90 139.7 100.2)">44</text>
<text x="141.1" y="100.2" transform="rotate(-90 141.1 100.2)">43</text>
<text x="142.4" y="100.2" transform="rotate(-90 142.4 100.2)">42</text>
<text x="143.7" y="100.2" transform="rotate(-90 143.7 100.2)">41</text>
<text x="145" y="100.2" transform="rotate(-90 145 100.2)">40</text>
<text x="146.3" y="100.2" transform="rotate(-90 146.3 100.2)">39</text>
<text x="147.6" y="100.2" transform="rotate(-90 147.6 100.2)">38</text>
<text x="148.9" y="100.2" transform="rotate(-90 148.9 100.2)">37</text>
<text x="163.4" y="96.6">11</text>
<text x="165.2" y="99.5">IDC12</text>
<text x="168.7" y="96.6">12</text>
<text x="199.1" y="97.1" transform="rotate(-90 199.1 97.1)">JTAG_TDI</text>
<text x="200.4" y="97.4" transform="rotate(-90 200.4 97.4)">JTAG_TMS</text>
<text x="201.8" y="97.3" transform="rotate(-90 201.8 97.3)">JTAG_TCK</text>
<text x="221.9" y="98.8">1</text>
<text x="221.9" y="100.1">3</text>
<text x="221.9" y="101.4">5</text>
<text x="223" y="97.2">JTAG</text>
<text x="223.6" y="99.4">VREF</text>
<text x="223.6" y="100.8">NTRST</text>
<text x="227.3" y="99.4">VSUPPLY</text>
<text x="229.3" y="100.8">GND</text>
<text x="232.6" y="101.4">6</text>
<text x="232.6" y="100.1">4</text>
<text x="232.6" y="98.8">2</text>
<text x="109.1" y="103.4">11</text>
<text x="109.7" y="102.1">9</text>
<text x="110.9" y="106.3">IDC12</text>
<text x="114.4" y="102.1">10</text>
<text x="114.4" y="103.4">12</text>
<text x="135.1" y="104.6" transform="rotate(-90 135.1 104.6)">VDD_3</text>
<text x="136.5" y="104.3" transform="rotate(-90 136.5 104.3)">VSS_3</text>
<text x="140.4" y="104.7" transform="rotate(-90 140.4 104.7)">BOOT0</text>
<text x="141.7" y="107" transform="rotate(-90 141.7 107)">PB7IIC_SDA</text>
<text x="143" y="107.2" transform="rotate(-90 143 107.2)">PB6/IIC_SCL</text>
<text x="145.6" y="106.7" transform="rotate(-90 145.6 106.7)">PB4/NTRST</text>
<text x="146.9" y="105.6" transform="rotate(-90 146.9 105.6)">PB3/TDO</text>
<text x="148.2" y="105.9" transform="rotate(-90 148.2 105.9)">PA15/TDI</text>
<text x="221.3" y="105.3">11</text>
<text x="221.3" y="106.7">13</text>
<text x="221.3" y="108">15</text>
<text x="221.9" y="102.7">7</text>
<text x="221.9" y="104">9</text>
<text x="223.6" y="102.1">TDI</text>
<text x="223.6" y="103.4">TMS</text>
<text x="223.6" y="104.7">TCK</text>
<text x="223.6" y="106">RTCK</text>
<text x="223.6" y="107.3">TDO</text>
<text x="229.3" y="107.3">GND</text>
<text x="229.3" y="106">GND</text>
<text x="229.3" y="104.7">GND</text>
<text x="229.3" y="103.4">GND</text>
<text x="229.3" y="102.1">GND</text>
<text x="232.6" y="108">16</text>
<text x="232.6" y="106.7">14</text>
<text x="232.6" y="105.3">12</text>
<text x="232.6" y="104">10</text>
<text x="232.6" y="102.7">8</text>
<text x="95.4" y="113.1">10uH</text>
<text x="122.9" y="108.6">1</text>
<text x="122.9" y="109.9">2</text>
<text x="122.9" y="111.3">3</text>
<text x="122.9" y="112.6">4</text>
<text x="122.9" y="113.9">5</text>
<text x="124.7" y="109.3">VBAT</text>
<text x="124.7" y="110.6">PC13/TAMPER/RTC</text>
<text x="124.7" y="111.9">PC14/OSC32_IN</text>
<text x="124.7" y="113.2">PC15/OSC32_OUT</text>
<text x="137.8" y="108.4" transform="rotate(-90 137.8 108.4)">PB9/TIM4_CH4</text>
<text x="139.1" y="108.4" transform="rotate(-90 139.1 108.4)">PB8/TIM4_CH3</text>
<text x="144.3" y="109.3" transform="rotate(-90 144.3 109.3)">PB5/I2C1_SMBAI</text>
<text x="149.6" y="109.6" transform="rotate(-90 149.6 109.6)">PA14/TCK/SWCLK</text>
<text x="150.8" y="111.9">PA13/TMS/SWDIO</text>
<text x="153.4" y="113.2">PA12/USBDP</text>
<text x="156.1" y="109.3">VDD_2</text>
<text x="156.4" y="110.6">VSS_2</text>
<text x="160.5" y="113.9">32</text>
<text x="160.5" y="112.6">33</text>
<text x="160.5" y="111.3">34</text>
<text x="160.5" y="109.9">35</text>
<text x="160.5" y="108.6">36</text>
<text x="221.3" y="109.3">17</text>
<text x="221.3" y="110.6">19</text>
<text x="223.6" y="108.6">NSRST</text>
<text x="223.6" y="109.9">DBGRQ</text>
<text x="223.6" y="111.3">DBGACK</text>
<text x="229.3" y="111.3">GND</text>
<text x="229.3" y="109.9">GND</text>
<text x="229.3" y="108.6">GND</text>
<text x="232.6" y="110.6">20</text>
<text x="232.6" y="109.3">18</text>
<text x="122.9" y="115.2">6</text>
<text x="122.9" y="116.5">7</text>
<text x="122.9" y="117.8">8</text>
<text x="122.9" y="119.1">9</text>
<text x="124.7" y="114.5">PD0/OSC_IN</text>
<text x="124.7" y="115.8">PD1/OSC_OUT</text>
<text x="124.7" y="117.1">NRST</text>
<text x="124.7" y="118.4">VSSA</text>
<text x="124.7" y="119.8">VDDA</text>
<text x="151.1" y="115.8">PA10/USART1_RX</text>
<text x="151.4" y="119.8">PB15/SPI2_MOSI</text>
<text x="151.7" y="117.1">PA9/USART1_TX</text>
<text x="153.2" y="114.5">PA11/USBDM</text>
<text x="157.5" y="118.4">PA8</text>
<text x="160.5" y="119.1">28</text>
<text x="160.5" y="117.8">29</text>
<text x="160.5" y="116.5">30</text>
<text x="160.5" y="115.2">31</text>
<text x="189.1" y="119.6">P4</text>
<text x="122.3" y="120.4">10</text>
<text x="122.3" y="121.8">11</text>
<text x="122.3" y="123.1">12</text>
<text x="124.7" y="121.1">PA0/WKUP/ADC12_IN0</text>
<text x="124.7" y="122.4">PA1/ADC12_IN1</text>
<text x="124.7" y="123.7">PA2/USART2_TX</text>
<text x="151.4" y="121.1">PB14/SPI2_MISO</text>
<text x="152" y="123.7">PB12/SPI2_NSS</text>
<text x="152.1" y="122.4">PB13/SPI2_SCK</text>
<text x="160.5" y="123.1">25</text>
<text x="160.5" y="121.8">26</text>
<text x="160.5" y="120.4">27</text>
<text x="187" y="121.2">1</text>
<text x="187" y="122.5">3</text>
<text x="187" y="123.8">5</text>
<text x="187" y="125.2">7</text>
<text x="191.8" y="121.2">2</text>
<text x="191.8" y="122.5">4</text>
<text x="191.8" y="123.8">6</text>
<text x="191.8" y="125.2">8</text>
<text x="64.2" y="128.6">22pF</text>
<text x="136.5" y="130.8" transform="rotate(-90 136.5 130.8)">PA3/USART2_RX</text>
<text x="137.8" y="130.8" transform="rotate(-90 137.8 130.8)">PA4/SPI1_NSS</text>
<text x="139.1" y="130.8" transform="rotate(-90 139.1 130.8)">PA5/SPI1_SCK</text>
<text x="140.4" y="130.8" transform="rotate(-90 140.4 130.8)">PA6/SPI1_MISO</text>
<text x="141.7" y="130.8" transform="rotate(-90 141.7 130.8)">PA7/SPI1_MOSI</text>
<text x="143" y="130.8" transform="rotate(-90 143 130.8)">PB0ADC12_IN8</text>
<text x="144.3" y="130.8" transform="rotate(-90 144.3 130.8)">PB1/ADC12_IN9</text>
<text x="145.6" y="130.8" transform="rotate(-90 145.6 130.8)">PB2/BOOT1</text>
<text x="146.9" y="130.8" transform="rotate(-90 146.9 130.8)">PB10/USART3_TX/IIC2_SCL</text>
<text x="148.2" y="130.8" transform="rotate(-90 148.2 130.8)">PB11/USART3_RX/I2C2_SDA</text>
<text x="149.6" y="130.8" transform="rotate(-90 149.6 130.8)">VSS_1</text>
<text x="150.9" y="130.8" transform="rotate(-90 150.9 130.8)">VDD_1</text>
<text x="186.5" y="127.8">11</text>
<text x="187" y="126.5">9</text>
<text x="188.3" y="130.7">IDC12</text>
<text x="191.8" y="126.5">10</text>
<text x="191.8" y="127.8">12</text>
<text x="68.1" y="135.7">8M</text>
<text x="135.8" y="133.1" transform="rotate(-90 135.8 133.1)">13</text>
<text x="137.1" y="133.1" transform="rotate(-90 137.1 133.1)">14</text>
<text x="138.4" y="133.1" transform="rotate(-90 138.4 133.1)">15</text>
<text x="139.7" y="133.1" transform="rotate(-90 139.7 133.1)">16</text>
<text x="141.1" y="133.1" transform="rotate(-90 141.1 133.1)">17</text>
<text x="142.4" y="133.1" transform="rotate(-90 142.4 133.1)">18</text>
<text x="143.7" y="133.1" transform="rotate(-90 143.7 133.1)">19</text>
<text x="145" y="133.1" transform="rotate(-90 145 133.1)">20</text>
<text x="146.3" y="133.1" transform="rotate(-90 146.3 133.1)">21</text>
<text x="147.6" y="133.1" transform="rotate(-90 147.6 133.1)">22</text>
<text x="148.9" y="133.1" transform="rotate(-90 148.9 133.1)">23</text>
<text x="150.2" y="133.1" transform="rotate(-90 150.2 133.1)">24</text>
<text x="153.1" y="132.4">STM32F103C8T6</text>
<text x="162" y="136.7">1</text>
<text x="162" y="138">3</text>
<text x="164.1" y="135.1">P3</text>
<text x="166.7" y="136.7">2</text>
<text x="166.7" y="138">4</text>
<text x="64.2" y="138.9">22pF</text>
<text x="118" y="138.8">1K</text>
<text x="161.4" y="143.2">11</text>
<text x="162" y="139.3">5</text>
<text x="162" y="140.6">7</text>
<text x="162" y="141.9">9</text>
<text x="166.7" y="139.3">6</text>
<text x="166.7" y="140.6">8</text>
<text x="166.7" y="141.9">10</text>
<text x="166.7" y="143.2">12</text>
<text x="93.1" y="147.2">10K</text>
<text x="127.7" y="146.9">R7</text>
<text x="163.2" y="146.1">IDC12</text>
<text x="80.5" y="154.1" transform="rotate(-90 80.5 154.1)">K1</text>
<text x="82.1" y="151.4" transform="rotate(-90 82.1 151.4)">2</text>
<text x="84.9" y="154.6" transform="rotate(-90 84.9 154.6)">KEY2</text>
<text x="118.3" y="151.9">B1</text>
<text x="118.3" y="153.9">2</text>
<text x="124.4" y="153.9">1</text>
<text x="82.1" y="156.1" transform="rotate(-90 82.1 156.1)">1</text>
<text x="92.5" y="156.1">1uF</text>
<text x="120.2" y="158.1">BATTERY</text>
</g>
</svg>
